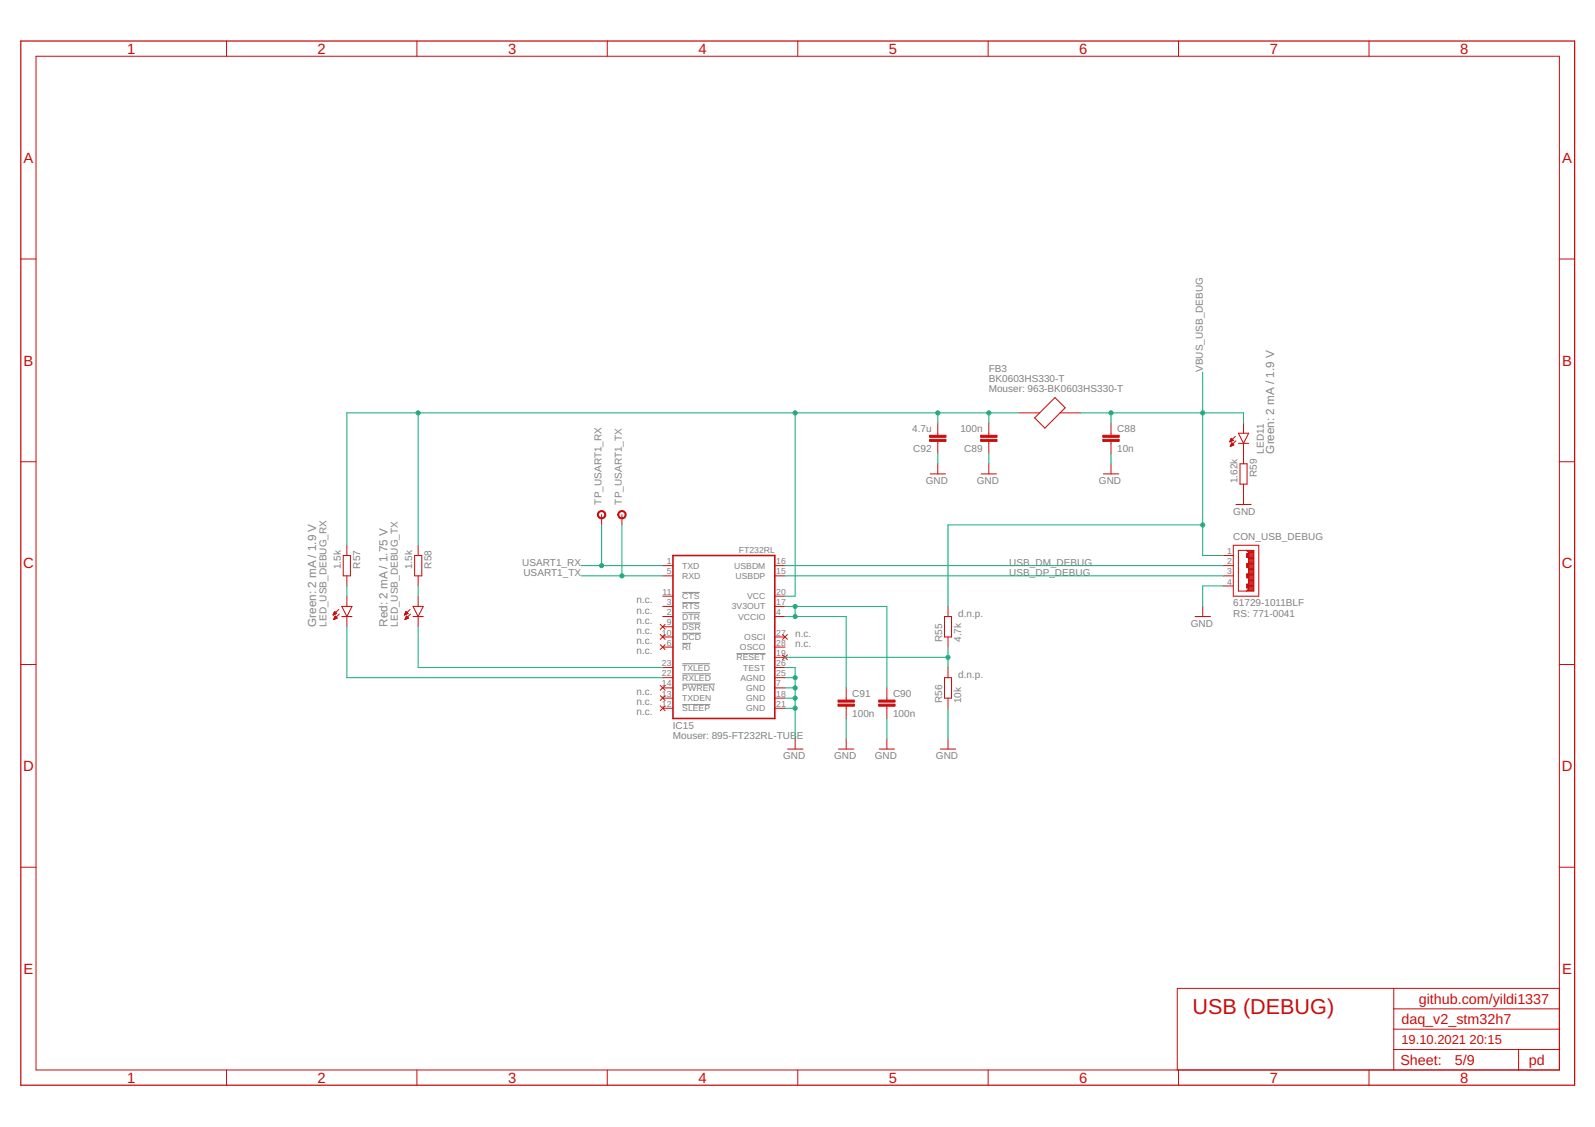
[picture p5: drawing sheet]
<svg xmlns="http://www.w3.org/2000/svg" width="297mm" height="210mm" viewBox="0 0 297 210" stroke-linecap="round" stroke-linejoin="round" font-family="sans-serif">
<path d="M127.1 116h3.4M127.1 117.9h3.5M127.1 119.8h1.6M127.1 112.2h3.2M127.1 110.3h3.2M127.1 114.1h3.3M127.1 123.6h5.1M127.1 125.5h5.3M127.1 127.4h6M127.1 131.2h5.2M137.2 121.7h5.4" fill="none" stroke="#808080" stroke-width=".19"/>
<g fill="none" stroke="#c90d0c" stroke-width=".19">
<path d="M6.7 10.5h283.7v188.8h-283.7zM42.2 7.6v2.9M77.6 7.6v2.9M113.1 7.6v2.9M148.6 7.6v2.9M184 7.6v2.9M219.5 7.6v2.9M255 7.6v2.9M3.9 48.2h2.8M290.4 48.2h2.8M174.6 78.8v2.3M184.1 78.8v2.3"/>
<path d="M189.8 76.9h3.8M196.5 74l1.9 1.9-3.8 3.8-1.9-1.9zM197.4 76.9h3.8M206.9 78.8v2.3M231.6 78.8v1.9M3.9 86h2.8M112 95.9v1.9M115.8 95.9v1.9M173.2 88.3h2.9M174.6 82.2v2.3M174.6 86.4v1.9M182.7 88.3h2.9"/>
<path d="M184.1 82.2v2.3M184.1 86.4v1.9M205.5 88.3h2.8M206.9 82.2v2.3M206.9 86.4v1.9M229 82.3h.1M229.1 82.2h.2M229.1 82.1h.4M229.2 82h.5M229.2 83.1h.1M229.2 81.9h.4M229.2 83h.3"/>
<path d="M229.2 81.9h.3M229.2 82.9h.5M229.3 81.8h.1M229.3 82.8h.4M229.3 81.7h.1M229.3 81.6l-.3 .7M229.3 81.6l.4 .4-.7 .3M229.3 82.7h.4M229.3 82.7h.3M229.4 82.6h.1M229.4 82.5l-.3 .6M229.4 82.5l.4 .4-.7 .2"/>
<path d="M229.4 82.5h.1M230.1 81.3l-1.1 1M230.2 82.1l-1.1 1M230.2 94h2.8M230.6 80.7h1.9l-.9 1.9zM230.6 82.6h1.9M230.9 86.4h1.3v3.8h-1.3zM231.6 82.6v3.8M231.6 90.2v3.8M290.4 86h2.8M62 114.5h.1M62.1 114.4h.2"/>
<path d="M62.1 114.4h.4M62.1 114.3h.6M62.2 115.3h.1M62.2 114.2h.4M62.2 115.3h.3M62.2 114.1h.3M62.2 115.2h.5M62.3 114h.2M62.3 115.1h.5M62.3 113.9h.1M62.3 115h.4M62.3 113.9l.4 .4-.7 .3z"/>
<path d="M62.3 114.9h.3M62.4 114.9h.1M62.4 114.8h.1M62.4 114.7l-.3 .7M62.4 114.7l.4 .4-.7 .3M63.1 113.5l-1.1 1.1M63.2 114.4l-1.1 1M63.6 114.8h2M63.6 112.9h2l-1 1.9zM63.9 103.5h1.4v3.8h-1.4zM64.6 101.6v1.9M64.6 107.3v1.8"/>
<path d="M64.6 111v1.9M64.6 114.8v1.9M75.3 114.5h.1M75.4 114.4h.2M75.4 114.4h.4M75.4 114.3h.6M75.4 115.3h.2M75.5 114.2h.4M75.5 115.3h.3M75.5 114.1h.3M75.5 115.2h.4M75.5 114h.2"/>
<path d="M75.5 115.1h.6M75.6 113.9h.1M75.6 115h.4M75.6 114.9h.3M75.6 113.9l.4 .4-.7 .3zM75.6 114.9h.2M75.7 114.8h.1M75.7 114.7l-.3 .7M75.7 114.7l.4 .4-.7 .3M76.4 113.5l-1.1 1.1M76.5 114.4l-1.1 1M76.9 114.8h1.9"/>
<path d="M76.9 112.9h1.9l-.9 1.9zM77.2 103.5h1.3v3.8h-1.3zM77.9 101.6v1.9M77.9 107.3v1.8M77.9 111v1.9M77.9 114.8v1.9M123 116.3l.9 .9M123 118.2l.9 .9M123.4 111h1.9M123.4 105.3h1.9M123.4 107.3h1.9M123.4 114.8h1.9"/>
<path d="M123.4 118.6h1.9M123.4 116.7h1.9M123.4 112.9h1.9M123.9 116.3l-.9 .9M123.9 118.2l-.9 .9M144.3 111h1.9M144.3 105.3h1.9M144.3 107.3h1.9M144.3 114.8h1.9M144.3 118.6h1.9M144.3 112.9h1.9M145.7 118.2l.9 .9"/>
<path d="M146.6 118.2l-.9 .9M175.9 114.8h1.3v3.8h-1.3zM176.6 112.9v1.9M176.6 118.6v1.9M222.6 114.8h2.8M224 112.9v1.9M227.8 103.5h1.9M227.8 105.3h1.9M227.8 107.3h1.9M227.8 109.1h1.9M229.7 101.6h4.7v9.4h-4.7zM230.6 102.5h2.9v7.6h-2.9z"/>
<path d="M232.2 102.5l.3 .4M232.2 102.6h1.3M232.2 110h1.3M232.4 109.9h1.1M232.4 102.7h1.1M232.5 109.7l-.3 .4M232.5 102.9v6.8M232.5 109.7h1M232.5 109.5h1M232.5 109.4h1M232.5 109.2h1M232.5 109.1h1"/>
<path d="M232.5 108.9h1M232.5 108.7h1M232.5 108.6h1M232.5 108.4h1M232.5 108.3h1M232.5 108.1h1M232.5 107.9h1M232.5 107.8h1M232.5 107.6h1M232.5 107.5h1M232.5 107.3h1M232.5 107.2h1"/>
<path d="M232.5 107h1M232.5 106.8h1M232.5 106.7h1M232.5 106.5h1M232.5 106.4h1M232.5 106.2h1M232.5 106.1h1M232.5 105.9h1M232.5 105.7h1M232.5 105.6h1M232.5 105.4h1M232.5 105.3h1"/>
<path d="M232.5 105.1h1M232.5 104.9h1M232.5 104.8h1M232.5 104.6h1M232.5 104.5h1M232.5 104.3h1M232.5 104.2h1M232.5 104h1M232.5 103.8h1M232.5 103.7h1M232.5 103.5h1M232.5 103.4h1"/>
<path d="M232.5 103.2h1M232.5 103.1h1M232.5 102.9h1M3.9 123.8h2.8M123 120.1l.9 .9M123 127.7l.9 .9M123 129.6l.9 .9M123 131.5l.9 .9M123.4 120.5h1.9M123.4 128.1h1.9M123.4 130h1.9M123.4 131.9h1.9"/>
<path d="M123.4 126.2h1.9M123.4 124.3h1.9M123.9 120.1l-.9 .9M123.9 127.7l-.9 .9M123.9 129.6l-.9 .9M123.9 131.5l-.9 .9M144.3 122.4h1.9M144.3 120.5h1.9M144.3 128.1h1.9M144.3 130h1.9M144.3 131.9h1.9M144.3 126.2h1.9"/>
<path d="M144.3 124.3h1.9M145.7 122l.9 .9M146.6 122l-.9 .9M146.7 139.5h2.8M148.1 137.6v1.9M156.1 139.5h2.9M157.6 128.1v2.3M157.6 131.5v2.3M157.6 137.6v1.9M163.7 139.5h2.9M165.2 128.1v2.3M165.2 131.5v2.3"/>
<path d="M165.2 137.6v1.9M175.1 139.5h2.9M175.9 126.2h1.3v3.8h-1.3zM176.6 124.3v1.9M176.6 130v1.9M176.6 137.6v1.9M290.4 123.8h2.8M3.9 161.5h2.8M290.4 161.5h2.8M42.2 199.3v2.8M77.6 199.3v2.8M113.1 199.3v2.8"/>
<path d="M148.6 199.3v2.8M184 199.3v2.8M219.5 199.3v2.8M255 199.3v2.8M259.6 195.5h30.8M259.6 184.1v15.2M259.6 191.7h30.8M259.6 187.9h30.8M282.8 195.5v3.8M290.4 184.1h-71.2v15.2"/>
</g>
<path d="M3.9 7.6h289.3v194.5h-289.3z" fill="none" stroke="#c90d0c" stroke-width=".23"/>
<g fill="#c90d0c" stroke="#c90d0c" stroke-width=".19">
<path d="M232.2 103.1h.3v.7h-.3z"/>
<path d="M232.2 105h.3v.7h-.3z"/>
<path d="M232.2 106.9h.3v.7h-.3z"/>
<path d="M232.2 108.8h.3v.7h-.3z"/>
<path d="M205.4 81.8h3v.4h-3z"/>
<path d="M205.4 81.1h3v.3h-3z"/>
<path d="M182.6 81.1h3.1v.3h-3.1z"/>
<path d="M182.6 81.8h3.1v.4h-3.1z"/>
<path d="M163.6 131.1h3.1v.4h-3.1z"/>
<path d="M163.6 130.4h3.1v.4h-3.1z"/>
<path d="M156.1 131.1h3v.4h-3z"/>
<path d="M156.1 130.4h3v.4h-3z"/>
<path d="M173.1 81.1h3.1v.3h-3.1z"/>
<path d="M173.1 81.8h3.1v.4h-3.1z"/>
</g>
<path d="M125.3 103.5h19v30.3h-19z" fill="none" stroke="#c90d0c" stroke-width=".3"/>
<g fill="#c90d0c" stroke="#c90d0c" stroke-width=".19">
<path d="M111.4 95.4a.79 .79 0 0 1 1.3 0 .79 .79 0 0 1-.4 1.2 .79 .79 0 0 1-1-.7h.1a.59 .59 0 0 1 .8-.6 .59 .59 0 0 1 .2 .9 .59 .59 0 0 1-.9-.1l-.1-.2h-.1z" fill-rule="evenodd"/>
<path d="M115.2 95.4a.79 .79 0 0 1 1.3 0 .79 .79 0 0 1-.5 1.2 .79 .79 0 0 1-1-.7h.2a.59 .59 0 0 1 .8-.6 .59 .59 0 0 1 .2 .9 .59 .59 0 0 1-.9-.1l-.1-.2h-.2z" fill-rule="evenodd"/>
</g>
<g fill="none" stroke="#0dab76" stroke-width=".19">
<path d="M77.9 76.9v24.7M148.1 76.9v34.1h-1.9M174.6 76.9v1.9M184.1 76.9v1.9M189.8 76.9h-125.2v24.7M201.2 76.9h30.4v1.9M206.9 76.9v1.9M224 69.3v34.2h3.8M112 97.8v7.5M115.8 97.8v9.5M174.6 84.5v1.9M184.1 84.5v1.9"/>
<path d="M206.9 84.5v1.9M224 97.8h-47.4v15.1M64.6 116.7v9.5h58.8M64.6 109.1v1.9M77.9 116.7v7.6h45.5M77.9 109.1v1.9M108.2 105.3h15.2M108.2 107.3h15.2M146.2 112.9h19v15.2M146.2 114.8h11.4v13.3M146.2 105.3h81.6M146.2 107.3h81.6"/>
<path d="M148.1 112.9v1.9M227.8 109.1h-3.8v3.8M146.2 131.9h1.9M146.2 124.3h1.9v13.3M146.2 130h1.9M146.2 128.1h1.9M146.2 126.2h1.9M146.2 122.4h30.4M157.6 133.8v3.8M165.2 133.8v3.8M176.6 120.5v3.8M176.6 131.9v5.7"/>
</g>
<g fill="#0dab76" stroke="#0dab76" stroke-width=".19">
<circle cx="148.1" cy="131.9" r=".38"/>
<circle cx="148.1" cy="130" r=".38"/>
<circle cx="148.1" cy="128.1" r=".38"/>
<circle cx="148.1" cy="126.2" r=".38"/>
<circle cx="224" cy="76.9" r=".38"/>
<circle cx="206.9" cy="76.9" r=".38"/>
<circle cx="224" cy="97.8" r=".38"/>
<circle cx="112" cy="105.3" r=".38"/>
<circle cx="115.8" cy="107.3" r=".38"/>
<circle cx="184.1" cy="76.9" r=".38"/>
<circle cx="148.1" cy="76.9" r=".38"/>
<circle cx="77.9" cy="76.9" r=".38"/>
<circle cx="174.6" cy="76.9" r=".38"/>
<circle cx="176.6" cy="122.4" r=".38"/>
<circle cx="148.1" cy="112.9" r=".38"/>
<circle cx="148.1" cy="114.8" r=".38"/>
</g>
<text font-size="4" fill="#c90d0c" x="222.1" y="188.8">USB (DEBUG)</text>
<g font-size="2.8" fill="#c90d0c">
<text x="23.7" y="10">1</text>
<text x="59.1" y="10">2</text>
<text x="94.6" y="10">3</text>
<text x="130.1" y="10">4</text>
<text x="165.5" y="10">5</text>
<text x="201" y="10">6</text>
<text x="236.5" y="10">7</text>
<text x="271.9" y="10">8</text>
<text x="4.4" y="30.3">A</text>
<text x="290.9" y="30.3">A</text>
<text x="4.4" y="68.1">B</text>
<text x="290.9" y="68.1">B</text>
<text x="4.3" y="105.8">C</text>
<text x="290.8" y="105.8">C</text>
<text x="4.3" y="143.6">D</text>
<text x="290.8" y="143.6">D</text>
<text x="4.4" y="181.4">E</text>
<text x="290.9" y="181.4">E</text>
<text x="23.7" y="201.7">1</text>
<text x="59.1" y="201.7">2</text>
<text x="94.6" y="201.7">3</text>
<text x="130.1" y="201.7">4</text>
<text x="165.5" y="201.7">5</text>
<text x="201" y="201.7">6</text>
<text x="236.5" y="201.7">7</text>
<text x="271.9" y="201.7">8</text>
</g>
<g font-size="2.7" fill="#c90d0c">
<text x="261" y="190.7">daq_v2_stm32h7</text>
<text x="264.2" y="186.9">github.com/yildi1337</text>
<text x="260.8" y="198.4">Sheet:</text>
<text x="271" y="198.3">5/9</text>
<text x="284.7" y="198.3">pd</text>
</g>
<g font-size="2.4" fill="#c90d0c">
<text x="261" y="194.5">19.10.2021</text>
<text x="273.7" y="194.5">20:15</text>
</g>
<g font-size="2.2" fill="#808080">
<text x="237.3" y="84.5" transform="rotate(-90 237.3 84.5)">Green: 2 mA / 1.9 V</text>
<text x="58.9" y="116.7" transform="rotate(-90 58.9 116.7)">Green: 2 mA / 1.9 V</text>
<text x="72.2" y="116.7" transform="rotate(-90 72.2 116.7)">Red: 2 mA / 1.75 V</text>
</g>
<g font-size="1.9" fill="#808080">
<text x="184.1" y="71.2">BK0603HS330-T</text>
<text x="184.1" y="69.3">FB3</text>
<text x="224" y="69.3" transform="rotate(-90 224 69.3)">VBUS_USB_DEBUG</text>
<text x="184.1" y="73.1">Mouser: 963-BK0603HS330-T</text>
<text x="169.9" y="80.4">4.7u</text>
<text x="178.9" y="80.4">100n</text>
<text x="208.1" y="80.4">C88</text>
<text x="170.1" y="84.2">C92</text>
<text x="179.6" y="84.2">C89</text>
<text x="208.1" y="84.2">10n</text>
<text x="230.4" y="90" transform="rotate(-90 230.4 90)">1.62k</text>
<text x="234" y="88.9" transform="rotate(-90 234 88.9)">R59</text>
<text x="235.4" y="84.5" transform="rotate(-90 235.4 84.5)">LED11</text>
<text x="112" y="94" transform="rotate(-90 112 94)">TP_USART1_RX</text>
<text x="115.8" y="94" transform="rotate(-90 115.8 94)">TP_USART1_TX</text>
<text x="172.4" y="90.2">GND</text>
<text x="181.9" y="90.2">GND</text>
<text x="204.7" y="90.2">GND</text>
<text x="229.7" y="95.9">GND</text>
<text x="229.7" y="100.6">CON_USB_DEBUG</text>
<text x="63.5" y="106" transform="rotate(-90 63.5 106)">1.5k</text>
<text x="67" y="105.9" transform="rotate(-90 67 105.9)">R57</text>
<text x="76.7" y="106" transform="rotate(-90 76.7 106)">1.5k</text>
<text x="80.3" y="105.9" transform="rotate(-90 80.3 105.9)">R58</text>
<text x="97.3" y="105.4">USART1_RX</text>
<text x="97.5" y="107.2">USART1_TX</text>
<text x="187.9" y="105.4">USB_DM_DEBUG</text>
<text x="187.9" y="107.2">USB_DP_DEBUG</text>
<text x="118.5" y="112.4">n.c.</text>
<text x="229.7" y="113">61729-1011BLF</text>
<text x="60.8" y="116.7" transform="rotate(-90 60.8 116.7)">LED_USB_DEBUG_RX</text>
<text x="74.1" y="116.7" transform="rotate(-90 74.1 116.7)">LED_USB_DEBUG_TX</text>
<text x="118.5" y="114.3">n.c.</text>
<text x="118.5" y="116.2">n.c.</text>
<text x="118.5" y="118.1">n.c.</text>
<text x="118.5" y="120">n.c.</text>
<text x="148.1" y="118.6">n.c.</text>
<text x="175.4" y="119.6" transform="rotate(-90 175.4 119.6)">R55</text>
<text x="178.5" y="114.8">d.n.p.</text>
<text x="179" y="119.6" transform="rotate(-90 179 119.6)">4.7k</text>
<text x="221.7" y="116.7">GND</text>
<text x="229.7" y="114.8">RS: 771-0041</text>
<text x="118.5" y="121.9">n.c.</text>
<text x="148.1" y="120.5">n.c.</text>
<text x="118.5" y="129.5">n.c.</text>
<text x="118.5" y="131.4">n.c.</text>
<text x="158.7" y="129.7">C91</text>
<text x="166.3" y="129.7">C90</text>
<text x="175.4" y="131" transform="rotate(-90 175.4 131)">R56</text>
<text x="178.5" y="126.2">d.n.p.</text>
<text x="179" y="131" transform="rotate(-90 179 131)">10k</text>
<text x="118.5" y="133.2">n.c.</text>
<text x="125.3" y="137.6">Mouser: 895-FT232RL-TUBE</text>
<text x="125.3" y="135.7">IC15</text>
<text x="158.7" y="133.5">100n</text>
<text x="166.3" y="133.5">100n</text>
<text x="145.8" y="141.4">GND</text>
<text x="155.3" y="141.4">GND</text>
<text x="162.9" y="141.4">GND</text>
<text x="174.3" y="141.4">GND</text>
</g>
<g font-size="1.6" fill="#808080">
<text x="124.2" y="105.1">1</text>
<text x="124.2" y="107">5</text>
<text x="127.1" y="105.9">TXD</text>
<text x="127.1" y="107.8">RXD</text>
<text x="136.7" y="105.9">USBDM</text>
<text x="137" y="107.8">USBDP</text>
<text x="137.6" y="103">FT232RL</text>
<text x="144.6" y="105.1">16</text>
<text x="144.6" y="107">15</text>
<text x="228.5" y="103.2">1</text>
<text x="228.5" y="105.1">2</text>
<text x="228.5" y="107">3</text>
<text x="123.4" y="110.8">11</text>
<text x="124.2" y="112.7">3</text>
<text x="127.1" y="113.5">RTS</text>
<text x="127.1" y="111.6">CTS</text>
<text x="136.3" y="113.5">3V3OUT</text>
<text x="139.1" y="111.6">VCC</text>
<text x="144.6" y="112.7">17</text>
<text x="144.6" y="110.8">20</text>
<text x="228.5" y="108.9">4</text>
<text x="123.3" y="118.4">10</text>
<text x="124.2" y="116.5">9</text>
<text x="124.2" y="114.6">2</text>
<text x="127.1" y="117.3">DSR</text>
<text x="127.1" y="119.2">DCD</text>
<text x="127.1" y="115.4">DTR</text>
<text x="137.4" y="115.4">VCCIO</text>
<text x="138.6" y="119.2">OSCI</text>
<text x="144.6" y="118.4">27</text>
<text x="144.6" y="114.6">4</text>
<text x="123.3" y="124.1">23</text>
<text x="123.3" y="126">22</text>
<text x="124.2" y="120.3">6</text>
<text x="127.1" y="121.1">RI</text>
<text x="127.1" y="124.9">TXLED</text>
<text x="137.2" y="123">RESET</text>
<text x="137.8" y="121.1">OSCO</text>
<text x="138.4" y="124.9">TEST</text>
<text x="144.6" y="122.2">19</text>
<text x="144.6" y="120.3">28</text>
<text x="144.6" y="126">25</text>
<text x="144.6" y="124.1">26</text>
<text x="123.3" y="127.9">14</text>
<text x="123.3" y="129.8">13</text>
<text x="123.3" y="131.6">12</text>
<text x="127.1" y="126.8">RXLED</text>
<text x="127.1" y="128.7">PWREN</text>
<text x="127.1" y="130.6">TXDEN</text>
<text x="137.9" y="126.8">AGND</text>
<text x="139" y="128.7">GND</text>
<text x="139" y="130.6">GND</text>
<text x="144.6" y="127.9">7</text>
<text x="144.6" y="129.8">18</text>
<text x="144.6" y="131.6">21</text>
<text x="127.1" y="132.5">SLEEP</text>
<text x="139" y="132.5">GND</text>
</g>
</svg>
